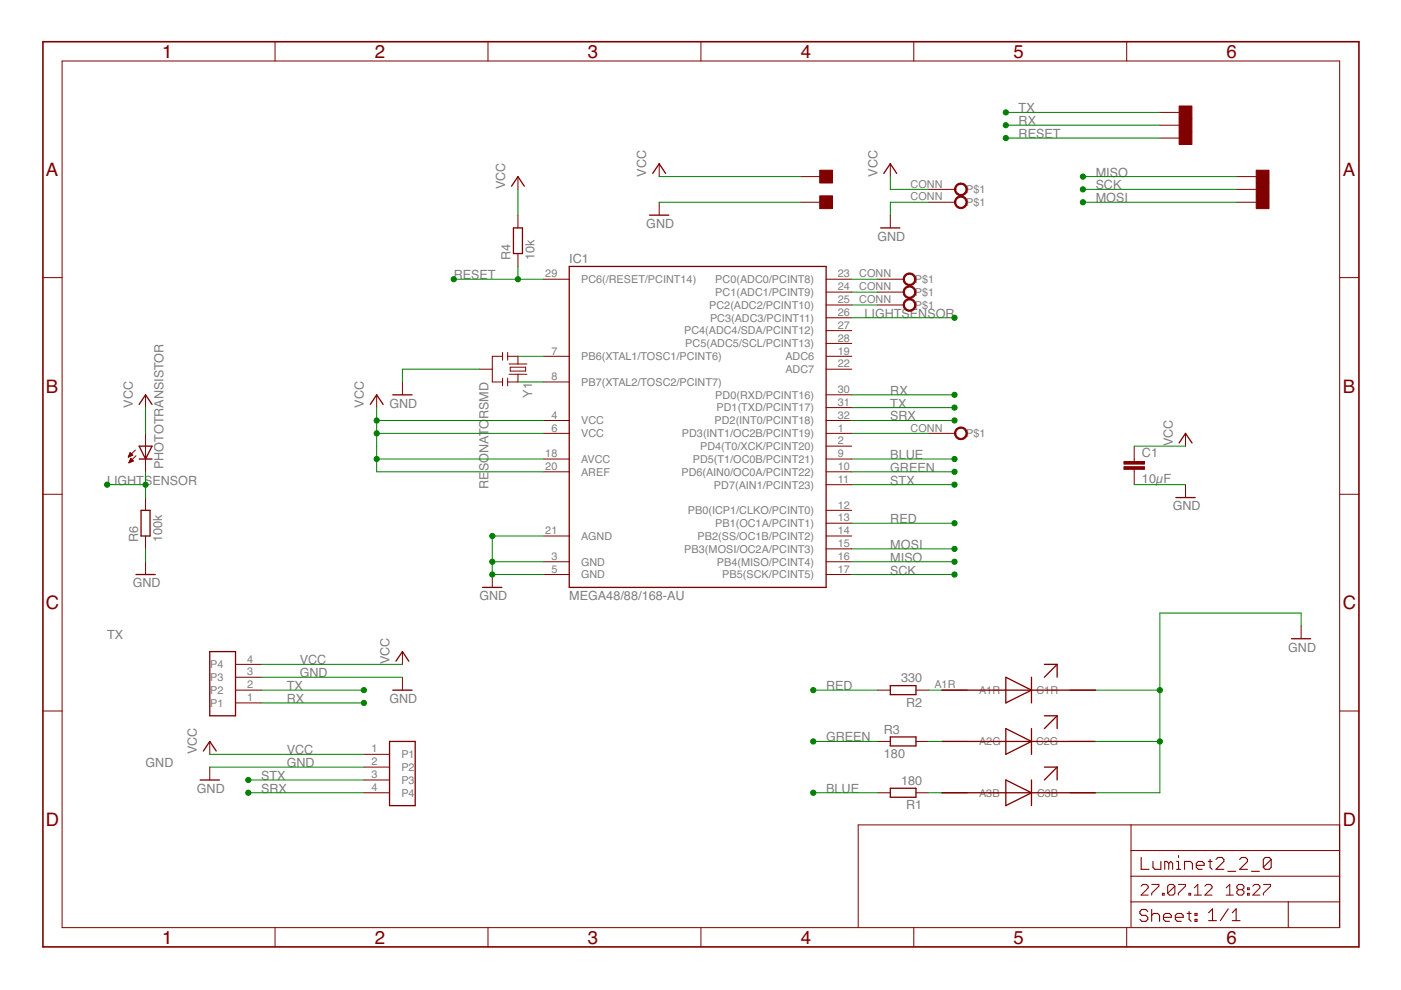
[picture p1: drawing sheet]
<svg xmlns="http://www.w3.org/2000/svg" width="297mm" height="210mm" viewBox="0 0 297 210" stroke-linecap="round" stroke-linejoin="round" font-family="sans-serif">
<g fill="#800000" stroke="#800000" stroke-width=".28">
<path d="M120.7 56.5h54.5z"/>
<path d="M175.2 56.5v68z"/>
<path d="M120.7 124.5h54.5z"/>
<path d="M120.7 56.5v68z"/>
<path d="M188.8 167.1h5.4z"/>
<path d="M188.8 169h5.4z"/>
<path d="M188.8 167.1v1.9z"/>
<path d="M194.2 167.1v1.9z"/>
<path d="M188.8 145.4h5.4z"/>
<path d="M188.8 147.3h5.4z"/>
<path d="M188.8 145.4v1.9z"/>
<path d="M194.2 145.4v1.9z"/>
<path d="M188.8 158.2h5.4z"/>
<path d="M188.8 156.3h5.4z"/>
<path d="M194.2 156.3v1.9z"/>
<path d="M188.8 156.3v1.9z"/>
<path d="M110.8 48.3v5.5z"/>
<path d="M108.9 48.3v5.5z"/>
<path d="M108.9 48.3h1.9z"/>
<path d="M108.9 53.8h1.9z"/>
<path d="M199.6 146.3h19.1z"/>
<path d="M213.3 143.6v5.4z"/>
<path d="M213.3 149l5.4-2.7z"/>
<path d="M213.3 143.6l5.4 2.7z"/>
<path d="M218.7 143.6v2.7z"/>
<path d="M218.7 146.3v2.7z"/>
<path d="M224.1 140.9l-2.7 2.7z"/>
<path d="M221.4 140.9h2.7z"/>
<path d="M224.1 140.9v2.7z"/>
<path d="M218.7 146.3h13.6z"/>
<path d="M199.6 157.2h19.1z"/>
<path d="M213.3 154.5v5.4z"/>
<path d="M213.3 159.9l5.4-2.7z"/>
<path d="M213.3 154.5l5.4 2.7z"/>
<path d="M218.7 154.5v2.7z"/>
<path d="M218.7 157.2v2.7z"/>
<path d="M221.4 154.5l2.7-2.7z"/>
<path d="M221.4 151.8h2.7z"/>
<path d="M224.1 151.8v2.7z"/>
<path d="M218.7 157.2h13.6z"/>
<path d="M199.6 168.1h19.1z"/>
<path d="M213.3 165.4v5.4z"/>
<path d="M213.3 170.8l5.4-2.7z"/>
<path d="M213.3 165.4l5.4 2.7z"/>
<path d="M218.7 165.4v2.7z"/>
<path d="M218.7 168.1v2.7z"/>
<path d="M224.1 162.6l-2.7 2.8z"/>
<path d="M221.4 162.6h2.7z"/>
<path d="M224.1 162.6v2.8z"/>
<path d="M218.7 168.1h13.6z"/>
<path d="M102.3 124.5h4.1z"/>
<path d="M79.9 83.7l1.3 2z"/>
<path d="M79.9 83.7l-1.4 2z"/>
<path d="M83.3 83.7h4.1z"/>
<path d="M109.8 37.4l1.4 2.1z"/>
<path d="M109.8 37.4l-1.3 2.1z"/>
<path d="M273.8 135.4h4.1z"/>
<path d="M186.7 48.3h4.1z"/>
<path d="M42.4 165.4h4.1z"/>
<path d="M188.8 34.7l1.3 2.1z"/>
<path d="M188.8 34.7l-1.4 2.1z"/>
<path d="M44.5 157.2l1.3 2z"/>
<path d="M44.5 157.2l-1.4 2z"/>
<path d="M31.8 108.2v5.4z"/>
<path d="M29.9 108.2v5.4z"/>
<path d="M29.9 108.2h1.9z"/>
<path d="M29.9 113.6h1.9z"/>
<path d="M30.9 83.7l1.3 2z"/>
<path d="M30.9 83.7l-1.4 2z"/>
<path d="M28.8 121.8h4.1z"/>
<path d="M49.9 138.2v13.6z"/>
<path d="M44.5 138.2h5.4z"/>
<path d="M44.5 138.2v13.6z"/>
<path d="M44.5 151.8h5.4z"/>
<path d="M82.6 157.2v13.6z"/>
<path d="M82.6 170.8h5.4z"/>
<path d="M88 157.2v13.6z"/>
<path d="M82.6 157.2h5.4z"/>
<path d="M139.8 34.7l1.3 2.1z"/>
<path d="M139.8 34.7l-1.4 2.1z"/>
<path d="M137.7 45.6h4.1z"/>
<path d="M251.4 91.9l1.3 2z"/>
<path d="M251.4 91.9l-1.4 2z"/>
<path d="M249.3 105.5h4.1z"/>
<path d="M85.3 138.2l1.4 2z"/>
<path d="M85.3 138.2l-1.4 2z"/>
<path d="M83.3 146.3h4.1z"/>
<path d="M32.2 94.6l-1.3 2.7z"/>
<path d="M29.5 94.6l1.4 2.7z"/>
<path d="M30.9 97.3h1.3z"/>
<path d="M29.5 97.3h1.4z"/>
<path d="M30.9 94.6h1.3z"/>
<path d="M29.5 94.6h1.4z"/>
</g>
<g fill="#800000" stroke="#800000" stroke-width=".21">
<path d="M175.2 121.8h5.4z"/>
<path d="M115.3 81h5.4z"/>
<path d="M115.3 75.5h5.4z"/>
<path d="M115.3 119.1h5.4z"/>
<path d="M115.3 89.2h5.4z"/>
<path d="M115.3 113.6h5.4z"/>
<path d="M115.3 100h5.4z"/>
<path d="M115.3 97.3h5.4z"/>
<path d="M175.2 119.1h5.4z"/>
<path d="M175.2 116.4h5.4z"/>
<path d="M175.2 113.6h5.4z"/>
<path d="M175.2 110.9h5.4z"/>
<path d="M175.2 108.2h5.4z"/>
<path d="M175.2 102.8h5.4z"/>
<path d="M175.2 100h5.4z"/>
<path d="M175.2 97.3h5.4z"/>
<path d="M175.2 94.6h5.4z"/>
<path d="M175.2 91.9h5.4z"/>
<path d="M175.2 89.2h5.4z"/>
<path d="M175.2 86.4h5.4z"/>
<path d="M175.2 83.7h5.4z"/>
<path d="M175.2 72.8h5.4z"/>
<path d="M175.2 70.1h5.4z"/>
<path d="M175.2 67.4h5.4z"/>
<path d="M175.2 64.7h5.4z"/>
<path d="M175.2 61.9h5.4z"/>
<path d="M175.2 59.2h5.4z"/>
<path d="M115.3 59.2h5.4z"/>
<path d="M115.3 121.8h5.4z"/>
<path d="M115.3 91.9h5.4z"/>
<path d="M175.2 78.3h5.4z"/>
<path d="M175.2 75.5h5.4z"/>
<path d="M186 168.1h2.8z"/>
<path d="M194.2 168.1h2.7z"/>
<path d="M186 146.3h2.8z"/>
<path d="M194.2 146.3h2.7z"/>
<path d="M194.2 157.2h2.7z"/>
<path d="M186 157.2h2.8z"/>
<path d="M109.8 45.6v2.7z"/>
<path d="M109.8 53.8v2.7z"/>
<path d="M199.6 146.3h5.5z"/>
<path d="M199.6 157.2h5.5z"/>
<path d="M199.6 168.1h5.5z"/>
<path d="M226.9 146.3h5.4z"/>
<path d="M226.9 157.2h5.4z"/>
<path d="M226.9 168.1h5.4z"/>
<path d="M104.4 121.8v2.7z"/>
<path d="M79.9 83.7v2.7z"/>
<path d="M85.3 81v2.7z"/>
<path d="M109.8 37.4v2.8z"/>
<path d="M275.9 132.7v2.7z"/>
<path d="M188.8 45.6v2.7z"/>
<path d="M44.5 162.6v2.8z"/>
<path d="M188.8 34.7v2.7z"/>
<path d="M44.5 157.2v2.7z"/>
<path d="M30.9 105.5v2.7z"/>
<path d="M30.9 113.6v2.8z"/>
<path d="M30.9 83.7v2.7z"/>
<path d="M30.9 119.1v2.7z"/>
<path d="M196.9 40.2h5.5z"/>
<path d="M196.9 42.9h5.5z"/>
<path d="M186 59.2h5.5z"/>
<path d="M186 61.9h5.5z"/>
<path d="M49.9 149h5.5z"/>
<path d="M49.9 146.3h5.5z"/>
<path d="M49.9 143.6h5.5z"/>
<path d="M49.9 140.9h5.5z"/>
<path d="M77.2 159.9h5.4z"/>
<path d="M77.2 162.6h5.4z"/>
<path d="M77.2 165.4h5.4z"/>
<path d="M77.2 168.1h5.4z"/>
<path d="M109.8 79.4v1.6z"/>
<path d="M109.8 75.5v1.7z"/>
<path d="M108.2 77.9h3.2z"/>
<path d="M108.2 77.9v.8z"/>
<path d="M108.2 78.7h3.2z"/>
<path d="M111.4 77.9v.8z"/>
<path d="M109.8 79.4h1.9z"/>
<path d="M107.9 79.4h1.9z"/>
<path d="M109.8 77.2h1.9z"/>
<path d="M107.9 77.2h1.9z"/>
<path d="M107.6 81h2.2z"/>
<path d="M107.6 81v.8z"/>
<path d="M107.6 80.2v.8z"/>
<path d="M106.6 81v.8z"/>
<path d="M106.6 80.2v.8z"/>
<path d="M104.4 81h2.2z"/>
<path d="M106.6 75.5v.9z"/>
<path d="M106.6 74.7v.8z"/>
<path d="M104.4 75.5h2.2z"/>
<path d="M107.6 75.5v.9z"/>
<path d="M107.6 74.7v.8z"/>
<path d="M107.6 75.5h2.2z"/>
<path d="M104.4 78.3v2.7z"/>
<path d="M104.4 75.5v2.8z"/>
<path d="M101.6 78.3h2.8z"/>
<path d="M196.9 91.9h5.5z"/>
<path d="M186 64.7h5.5z"/>
<path d="M139.8 34.7v2.7z"/>
<path d="M139.8 42.9v2.7z"/>
<path d="M240.5 94.6v2.7z"/>
<path d="M240.5 100v2.8z"/>
<path d="M240.5 97.3v.6z"/>
<path d="M240.5 99.5v.5z"/>
<path d="M251.4 91.9v2.7z"/>
<path d="M251.4 102.8v2.7z"/>
<path d="M85.3 138.2v2.7z"/>
<path d="M85.3 143.6v2.7z"/>
<path d="M30.9 97.3v2.7z"/>
<path d="M30.9 91.9v2.7z"/>
<path d="M30.9 94.6v2.7z"/>
<path d="M28.7 95.4l-1.5 1.5z"/>
<path d="M27.3 98.1l1.5-1.5z"/>
<path d="M27.6 96l-.4 .9z"/>
<path d="M27.6 96l.6 .5z"/>
<path d="M27.2 96.9l1-.4z"/>
<path d="M27.2 96.9h.1z"/>
<path d="M27.3 96.7h.3z"/>
<path d="M27.3 96.6h.7z"/>
<path d="M27.4 96.5h.7z"/>
<path d="M27.5 96.3h.5z"/>
<path d="M27.5 96.2h.3z"/>
<path d="M27.6 96.1h.1z"/>
<path d="M27.7 97.2l-.4 .9z"/>
<path d="M27.7 97.2l.6 .5z"/>
<path d="M27.3 98.1l1-.4z"/>
<path d="M27.4 98h.2z"/>
<path d="M27.4 97.9h.5z"/>
<path d="M27.5 97.8h.7z"/>
<path d="M27.5 97.6h.7z"/>
<path d="M27.6 97.5h.5z"/>
<path d="M27.7 97.4h.2z"/>
<path d="M169.7 37.4h5.5z"/>
<path d="M169.7 42.9h5.5z"/>
<path d="M245.9 23.8h5.5z"/>
<path d="M245.9 26.5h5.5z"/>
<path d="M245.9 29.3h5.5z"/>
<path d="M262.3 37.4h5.4z"/>
<path d="M262.3 40.2h5.4z"/>
<path d="M262.3 42.9h5.4z"/>
<path d="M284 191.2v5.5z"/>
<path d="M284 185.8v5.4z"/>
<path d="M284 180.3v5.5z"/>
<path d="M284 174.9v5.4z"/>
<path d="M181.9 174.9v21.8z"/>
<path d="M181.9 174.9h57.9z"/>
<path d="M239.8 174.9h44.2z"/>
<path d="M273.1 191.2v5.5z"/>
<path d="M273.1 191.2h10.9z"/>
<path d="M239.8 191.2h33.3z"/>
<path d="M239.8 191.2v5.5z"/>
<path d="M239.8 185.8v5.4z"/>
<path d="M239.8 185.8h44.2z"/>
<path d="M239.8 180.3v5.5z"/>
<path d="M239.8 180.3h44.2z"/>
<path d="M239.8 174.9v5.4z"/>
<path d="M241.9 189.8h1.5z"/>
<path d="M243.4 188.3l-1.5 1.5z"/>
<path d="M243.4 187.9v.4z"/>
<path d="M243.1 187.5l.3 .4z"/>
<path d="M242.3 187.5h.8z"/>
<path d="M242.3 187.5l-.4 .4z"/>
<path d="M244.2 187.5h1.5z"/>
<path d="M245.7 187.5v.4z"/>
<path d="M244.2 189.4l1.5-1.5z"/>
<path d="M244.2 189.4v.4z"/>
<path d="M246.4 189.4v.4z"/>
<path d="M246.4 189.4h.4z"/>
<path d="M246.8 189.4v.4z"/>
<path d="M246.4 189.8h.4z"/>
<path d="M247.6 187.9v1.5z"/>
<path d="M247.6 187.9l.3-.4z"/>
<path d="M247.9 187.5h.8z"/>
<path d="M248.7 187.5l.4 .4z"/>
<path d="M249.1 187.9v1.5z"/>
<path d="M248.7 189.8l.4-.4z"/>
<path d="M247.9 189.8h.8z"/>
<path d="M247.6 189.4l.3 .4z"/>
<path d="M247.6 189.4l1.5-1.5z"/>
<path d="M249.8 187.5h1.5z"/>
<path d="M251.3 187.5v.4z"/>
<path d="M251.3 187.9l-1.5 1.5z"/>
<path d="M249.8 189.4v.4z"/>
<path d="M252.1 189.4v.4z"/>
<path d="M252.1 189.4h.4z"/>
<path d="M252.5 189.4v.4z"/>
<path d="M252.1 189.8h.4z"/>
<path d="M254 187.5l-.8 .8z"/>
<path d="M254 187.5v2.3z"/>
<path d="M253.2 189.8h1.5z"/>
<path d="M255.5 189.8h1.5z"/>
<path d="M255.5 189.8l1.5-1.5z"/>
<path d="M257 187.9v.4z"/>
<path d="M256.6 187.5l.4 .4z"/>
<path d="M255.8 187.5h.8z"/>
<path d="M255.8 187.5l-.3 .4z"/>
<path d="M260 188.3l.7-.8z"/>
<path d="M260.7 187.5v2.3z"/>
<path d="M260 189.8h1.5z"/>
<path d="M262.2 187.9l.4-.4z"/>
<path d="M262.6 187.5h.8z"/>
<path d="M263.4 187.5l.3 .4z"/>
<path d="M263.7 187.9v.4z"/>
<path d="M263.7 188.3l-.3 .3z"/>
<path d="M263.4 188.6l.3 .4z"/>
<path d="M263.7 189v.4z"/>
<path d="M263.7 189.4l-.3 .4z"/>
<path d="M262.6 189.8h.8z"/>
<path d="M262.2 189.4l.4 .4z"/>
<path d="M262.2 189v.4z"/>
<path d="M262.2 189l.4-.4z"/>
<path d="M262.2 188.3l.4 .3z"/>
<path d="M262.2 187.9v.4z"/>
<path d="M262.6 188.6h.8z"/>
<path d="M264.5 188.3h.4z"/>
<path d="M264.9 188.3v.3z"/>
<path d="M264.5 188.6h.4z"/>
<path d="M264.5 188.3v.3z"/>
<path d="M264.5 189.4h.4z"/>
<path d="M264.9 189.4v.4z"/>
<path d="M264.5 189.8h.4z"/>
<path d="M264.5 189.4v.4z"/>
<path d="M265.6 189.8h1.5z"/>
<path d="M267.1 188.3l-1.5 1.5z"/>
<path d="M267.1 187.9v.4z"/>
<path d="M266.7 187.5l.4 .4z"/>
<path d="M266 187.5h.7z"/>
<path d="M266 187.5l-.4 .4z"/>
<path d="M267.9 187.5h1.5z"/>
<path d="M269.4 187.5v.4z"/>
<path d="M267.9 189.4l1.5-1.5z"/>
<path d="M267.9 189.4v.4z"/>
<path d="M13.2 12.9v183.8z"/>
<path d="M9.1 58.9h4.1z"/>
<path d="M9.1 104.8h4.1z"/>
<path d="M9.1 150.7h4.1z"/>
<path d="M13.2 196.7h270.8z"/>
<path d="M58.3 196.7v4.1z"/>
<path d="M103.5 196.7v4.1z"/>
<path d="M148.6 196.7v4.1z"/>
<path d="M193.7 196.7v4.1z"/>
<path d="M238.9 196.7v4.1z"/>
<path d="M284 12.9v183.8z"/>
<path d="M284 58.9h4.1z"/>
<path d="M284 104.8h4.1z"/>
<path d="M284 150.7h4.1z"/>
<path d="M13.2 12.9h270.8z"/>
<path d="M58.3 8.8v4.1z"/>
<path d="M103.5 8.8v4.1z"/>
<path d="M148.6 8.8v4.1z"/>
<path d="M193.7 8.8v4.1z"/>
<path d="M238.9 8.8v4.1z"/>
<path d="M202.7 39.2a1.35 1.35 0 0 1 2.2 .3 1.35 1.35 0 0 1-.8 2 1.35 1.35 0 0 1-1.7-1.3h.2a1.09 1.09 0 0 1 1.6-1 1.09 1.09 0 0 1 .2 1.9 1.09 1.09 0 0 1-1.7-.7l-.1-.2h-.2z" fill-rule="evenodd"/>
<path d="M202.7 42a1.35 1.35 0 0 1 2.2 .2 1.35 1.35 0 0 1-.8 2 1.35 1.35 0 0 1-1.7-1.3h.2a1.09 1.09 0 0 1 1.6-.9 1.09 1.09 0 0 1 .2 1.8 1.09 1.09 0 0 1-1.7-.6l-.1-.3h-.2z" fill-rule="evenodd"/>
<path d="M191.9 58.3a1.35 1.35 0 0 1 2.1 .2 1.35 1.35 0 0 1-.8 2 1.35 1.35 0 0 1-1.7-1.3h.2a1.08 1.08 0 0 1 1.6-1 1.08 1.08 0 0 1 .2 1.8 1.08 1.08 0 0 1-1.7-.5l-.1-.3h-.2z" fill-rule="evenodd"/>
<path d="M191.9 61a1.35 1.35 0 0 1 2.1 .2 1.35 1.35 0 0 1-.8 2 1.35 1.35 0 0 1-1.7-1.3h.2a1.08 1.08 0 0 1 1.6-1 1.08 1.08 0 0 1 .2 1.8 1.08 1.08 0 0 1-1.7-.5l-.1-.3h-.2z" fill-rule="evenodd"/>
<path d="M202.7 91a1.35 1.35 0 0 1 2.2 .2 1.35 1.35 0 0 1-.8 2 1.35 1.35 0 0 1-1.7-1.3h.2a1.09 1.09 0 0 1 1.6-.9 1.09 1.09 0 0 1 .2 1.8 1.09 1.09 0 0 1-1.7-.7l-.1-.2h-.2z" fill-rule="evenodd"/>
<path d="M191.9 63.7a1.35 1.35 0 0 1 2.1 .2 1.35 1.35 0 0 1-.8 2 1.35 1.35 0 0 1-1.7-1.2h.2a1.08 1.08 0 0 1 1.5-1.1 1.08 1.08 0 0 1 .4 1.8 1.08 1.08 0 0 1-1.8-.5l-.1-.2h-.2z" fill-rule="evenodd"/>
</g>
<g fill="#800000" stroke="#800000" stroke-width=".21">
<path d="M238.3 99h4.4v.5h-4.4z"/>
<path d="M238.3 97.9h4.4v.5h-4.4z"/>
<path d="M173.8 36.1h2.7v2.7h-2.7z"/>
<path d="M173.8 41.5h2.7v2.7h-2.7z"/>
<path d="M250 22.5h2.7v2.7h-2.7z"/>
<path d="M250 25.2h2.7v2.7h-2.7z"/>
<path d="M250 27.9h2.7v2.7h-2.7z"/>
<path d="M266.3 36.1h2.7v2.7h-2.7z"/>
<path d="M266.3 38.8h2.7v2.7h-2.7z"/>
<path d="M266.3 41.5h2.7v2.7h-2.7z"/>
</g>
<g fill="#800000" stroke="#800000" stroke-width=".23">
<path d="M242 181.8v2.5z"/>
<path d="M242 184.3h1.6z"/>
<path d="M244.5 182.6v1.3z"/>
<path d="M244.5 183.9l.4 .4z"/>
<path d="M244.9 184.3h1.2z"/>
<path d="M246.1 182.6v1.7z"/>
<path d="M247 182.6v1.7z"/>
<path d="M247 182.6h.4z"/>
<path d="M247.4 182.6l.4 .5z"/>
<path d="M247.8 183.1v1.2z"/>
<path d="M248.2 182.6l-.4 .5z"/>
<path d="M248.2 182.6l.4 .5z"/>
<path d="M248.6 183.1v1.2z"/>
<path d="M249.5 182.6h.4z"/>
<path d="M249.9 182.6v1.7z"/>
<path d="M249.5 184.3h.8z"/>
<path d="M249.9 181.4v.4z"/>
<path d="M251.1 182.6v1.7z"/>
<path d="M251.1 182.6h1.3z"/>
<path d="M252.4 182.6l.4 .5z"/>
<path d="M252.8 183.1v1.2z"/>
<path d="M254.1 184.3h.8z"/>
<path d="M253.6 183.9l.5 .4z"/>
<path d="M253.6 183.1v.8z"/>
<path d="M253.6 183.1l.5-.5z"/>
<path d="M254.1 182.6h.8z"/>
<path d="M254.9 182.6l.4 .5z"/>
<path d="M255.3 183.1v.4z"/>
<path d="M253.6 183.5h1.7z"/>
<path d="M256.6 182.2v1.7z"/>
<path d="M256.6 183.9l.4 .4z"/>
<path d="M256.2 182.6h.8z"/>
<path d="M257.8 184.3h1.7z"/>
<path d="M257.8 184.3l1.7-1.7z"/>
<path d="M259.5 182.2v.4z"/>
<path d="M259.1 181.8l.4 .4z"/>
<path d="M258.2 181.8h.9z"/>
<path d="M258.2 181.8l-.4 .4z"/>
<path d="M260.3 184.7h1.7z"/>
<path d="M262.8 184.3h1.7z"/>
<path d="M264.5 182.6l-1.7 1.7z"/>
<path d="M264.5 182.2v.4z"/>
<path d="M264.1 181.8l.4 .4z"/>
<path d="M263.2 181.8h.9z"/>
<path d="M263.2 181.8l-.4 .4z"/>
<path d="M265.3 184.7h1.7z"/>
<path d="M267.8 182.2v1.7z"/>
<path d="M267.8 182.2l.5-.4z"/>
<path d="M268.3 181.8h.8z"/>
<path d="M269.1 181.8l.4 .4z"/>
<path d="M269.5 182.2v1.7z"/>
<path d="M269.1 184.3l.4-.4z"/>
<path d="M268.3 184.3h.8z"/>
<path d="M267.8 183.9l.5 .4z"/>
<path d="M267.8 183.9l1.7-1.7z"/>
<path d="M257.1 192.7l-.9 .8z"/>
<path d="M257.1 192.7v2.5z"/>
<path d="M256.2 195.2h1.7z"/>
<path d="M260.4 192.7l-1.7 2.5z"/>
<path d="M261.3 193.5l.8-.8z"/>
<path d="M262.1 192.7v2.5z"/>
<path d="M261.3 195.2h1.6z"/>
<path d="M242.9 192.8l.5 .5z"/>
<path d="M242.1 192.8h.8z"/>
<path d="M242.1 192.8l-.4 .5z"/>
<path d="M241.7 193.3v.4z"/>
<path d="M241.7 193.7l.4 .4z"/>
<path d="M242.1 194.1h.8z"/>
<path d="M242.9 194.1l.5 .4z"/>
<path d="M243.4 194.5v.4z"/>
<path d="M243.4 194.9l-.5 .4z"/>
<path d="M242.1 195.3h.8z"/>
<path d="M241.7 194.9l.4 .4z"/>
<path d="M244.2 192.8v2.5z"/>
<path d="M244.2 194.1l.4-.4z"/>
<path d="M244.6 193.7h.8z"/>
<path d="M245.4 193.7l.5 .4z"/>
<path d="M245.9 194.1v1.2z"/>
<path d="M247.1 195.3h.8z"/>
<path d="M246.7 194.9l.4 .4z"/>
<path d="M246.7 194.1v.8z"/>
<path d="M246.7 194.1l.4-.4z"/>
<path d="M247.1 193.7h.8z"/>
<path d="M247.9 193.7l.4 .4z"/>
<path d="M248.3 194.1v.4z"/>
<path d="M246.7 194.5h1.6z"/>
<path d="M249.6 195.3h.8z"/>
<path d="M249.2 194.9l.4 .4z"/>
<path d="M249.2 194.1v.8z"/>
<path d="M249.2 194.1l.4-.4z"/>
<path d="M249.6 193.7h.8z"/>
<path d="M250.4 193.7l.5 .4z"/>
<path d="M250.9 194.1v.4z"/>
<path d="M249.2 194.5h1.7z"/>
<path d="M252.1 193.3v1.6z"/>
<path d="M252.1 194.9l.4 .4z"/>
<path d="M251.7 193.7h.8z"/>
<path d="M253.4 193.7h.4z"/>
<path d="M253.8 193.7v.4z"/>
<path d="M253.4 194.1h.4z"/>
<path d="M253.4 193.7v.4z"/>
<path d="M253.4 194.9h.4z"/>
<path d="M253.8 194.9v.4z"/>
<path d="M253.4 195.3h.4z"/>
<path d="M253.4 194.9v.4z"/>
</g>
<g fill="#800000" stroke="#800000" stroke-width=".34">
<path d="M9.1 8.8v192z"/>
<path d="M9.1 200.8h279z"/>
<path d="M288.1 8.8v192z"/>
<path d="M9.1 8.8h279z"/>
</g>
<g fill="#008000" stroke="#008000" stroke-width=".21">
<path d="M104.4 121.8h10.9z"/>
<path d="M104.4 119.1h10.9z"/>
<path d="M104.4 119.1v2.7z"/>
<path d="M104.4 113.6h10.9z"/>
<path d="M104.4 113.6v5.5z"/>
<path d="M275.9 130v2.7z"/>
<path d="M232.3 168.1h13.6z"/>
<path d="M245.9 157.2v10.9z"/>
<path d="M245.9 146.3v10.9z"/>
<path d="M245.9 130v16.3z"/>
<path d="M245.9 130h30z"/>
<path d="M232.3 157.2h13.6z"/>
<path d="M232.3 146.3h13.6z"/>
<path d="M44.5 162.6h32.7z"/>
<path d="M188.8 42.9h8.1z"/>
<path d="M188.8 42.9v2.7z"/>
<path d="M30.9 116.4v2.7z"/>
<path d="M85.3 78.3h16.3z"/>
<path d="M85.3 78.3v2.7z"/>
<path d="M139.8 42.9h29.9z"/>
<path d="M240.5 102.8h10.9z"/>
<path d="M55.4 143.6h29.9z"/>
<path d="M109.8 59.2h5.5z"/>
<path d="M96.2 59.2h13.6z"/>
<path d="M109.8 56.5v2.7z"/>
<path d="M213.3 29.3h32.6z"/>
<path d="M109.8 40.2v5.4z"/>
<path d="M79.9 89.2h35.4z"/>
<path d="M79.9 86.4v2.8z"/>
<path d="M79.9 91.9h35.4z"/>
<path d="M79.9 89.2v2.7z"/>
<path d="M79.9 97.3h35.4z"/>
<path d="M79.9 94.6v2.7z"/>
<path d="M79.9 91.9v2.7z"/>
<path d="M79.9 100h35.4z"/>
<path d="M79.9 97.3v2.7z"/>
<path d="M188.8 40.2h8.1z"/>
<path d="M188.8 37.4v2.8z"/>
<path d="M30.9 86.4v5.5z"/>
<path d="M44.5 159.9h32.7z"/>
<path d="M139.8 37.4h29.9z"/>
<path d="M240.5 94.6h10.9z"/>
<path d="M55.4 140.9h29.9z"/>
<path d="M180.6 116.4h21.8z"/>
<path d="M229.6 42.9h32.7z"/>
<path d="M180.6 121.8h21.8z"/>
<path d="M229.6 40.2h32.7z"/>
<path d="M180.6 119.1h21.8z"/>
<path d="M229.6 37.4h32.7z"/>
<path d="M180.6 86.4h21.8z"/>
<path d="M213.3 23.8h32.6z"/>
<path d="M55.4 146.3h21.8z"/>
<path d="M180.6 83.7h21.8z"/>
<path d="M213.3 26.5h32.6z"/>
<path d="M55.4 149h21.8z"/>
<path d="M196.9 168.1h2.7z"/>
<path d="M196.9 157.2h2.7z"/>
<path d="M196.9 146.3h2.7z"/>
<path d="M172.4 146.3h13.6z"/>
<path d="M180.6 110.9h21.8z"/>
<path d="M172.4 157.2h13.6z"/>
<path d="M180.6 100h21.8z"/>
<path d="M172.4 168.1h13.6z"/>
<path d="M180.6 97.3h21.8z"/>
<path d="M52.6 165.4h24.6z"/>
<path d="M180.6 102.8h21.8z"/>
<path d="M30.9 102.8v2.7z"/>
<path d="M30.9 100v2.8z"/>
<path d="M22.7 102.8h8.2z"/>
<path d="M180.6 67.4h21.8z"/>
<path d="M109.8 75.5h5.5z"/>
<path d="M109.8 81h5.5z"/>
<path d="M180.6 91.9h16.3z"/>
<path d="M180.6 59.2h5.4z"/>
<path d="M180.6 61.9h5.4z"/>
<path d="M180.6 64.7h5.4z"/>
<path d="M52.6 168.1h24.6z"/>
<path d="M180.6 89.2h21.8z"/>
<circle cx="104.4" cy="121.8" r=".55"/>
<circle cx="104.4" cy="119.1" r=".55"/>
<circle cx="104.4" cy="113.6" r=".55"/>
<circle cx="245.9" cy="157.2" r=".55"/>
<circle cx="245.9" cy="146.3" r=".55"/>
<circle cx="109.8" cy="59.2" r=".55"/>
<circle cx="96.2" cy="59.2" r=".55"/>
<circle cx="213.3" cy="29.3" r=".55"/>
<circle cx="79.9" cy="97.3" r=".55"/>
<circle cx="79.9" cy="91.9" r=".55"/>
<circle cx="79.9" cy="89.2" r=".55"/>
<circle cx="202.4" cy="116.4" r=".55"/>
<circle cx="229.6" cy="42.9" r=".55"/>
<circle cx="202.4" cy="121.8" r=".55"/>
<circle cx="229.6" cy="40.2" r=".55"/>
<circle cx="202.4" cy="119.1" r=".55"/>
<circle cx="229.6" cy="37.4" r=".55"/>
<circle cx="202.4" cy="86.4" r=".55"/>
<circle cx="213.3" cy="23.8" r=".55"/>
<circle cx="77.2" cy="146.3" r=".55"/>
<circle cx="202.4" cy="83.7" r=".55"/>
<circle cx="213.3" cy="26.5" r=".55"/>
<circle cx="77.2" cy="149" r=".55"/>
<circle cx="172.4" cy="146.3" r=".55"/>
<circle cx="202.4" cy="110.9" r=".55"/>
<circle cx="172.4" cy="157.2" r=".55"/>
<circle cx="202.4" cy="100" r=".55"/>
<circle cx="172.4" cy="168.1" r=".55"/>
<circle cx="202.4" cy="97.3" r=".55"/>
<circle cx="52.6" cy="165.4" r=".55"/>
<circle cx="202.4" cy="102.8" r=".55"/>
<circle cx="30.9" cy="102.8" r=".55"/>
<circle cx="22.7" cy="102.8" r=".55"/>
<circle cx="202.4" cy="67.4" r=".55"/>
<circle cx="52.6" cy="168.1" r=".55"/>
<circle cx="202.4" cy="89.2" r=".55"/>
</g>
<g font-size="3.9" fill="#800000">
<text x="34.3" y="12.3">1</text>
<text x="79.5" y="12.3">2</text>
<text x="124.6" y="12.3">3</text>
<text x="169.8" y="12.3">4</text>
<text x="214.9" y="12.3">5</text>
<text x="260.1" y="12.3">6</text>
<text x="9.7" y="37.3">A</text>
<text x="284.7" y="37.3">A</text>
<text x="9.7" y="83.2">B</text>
<text x="284.7" y="83.2">B</text>
<text x="9.7" y="129.2">C</text>
<text x="284.7" y="129.2">C</text>
<text x="9.7" y="175.1">D</text>
<text x="284.7" y="175.1">D</text>
<text x="34.3" y="200.1">1</text>
<text x="79.5" y="200.1">2</text>
<text x="124.6" y="200.1">3</text>
<text x="169.8" y="200.1">4</text>
<text x="214.9" y="200.1">5</text>
<text x="260.1" y="200.1">6</text>
</g>
<g font-size="2.7" fill="#808080">
<text x="216" y="23.8">TX</text>
<text x="216" y="29.3">RESET</text>
<text x="216" y="26.5">RX</text>
<text x="107.1" y="40.2" transform="rotate(-90 107.1 40.2)">VCC</text>
<text x="137" y="37.4" transform="rotate(-90 137 37.4)">VCC</text>
<text x="186" y="37.4" transform="rotate(-90 186 37.4)">VCC</text>
<text x="232.3" y="40.2">SCK</text>
<text x="232.3" y="37.4">MISO</text>
<text x="232.3" y="42.9">MOSI</text>
<text x="137" y="48.3">GND</text>
<text x="186" y="51">GND</text>
<text x="96.2" y="59.2">RESET</text>
<text x="108.2" y="55.1" transform="rotate(-90 108.2 55.1)">R4</text>
<text x="113.4" y="55.1" transform="rotate(-90 113.4 55.1)">10k</text>
<text x="120.7" y="55.7">IC1</text>
<text x="183.3" y="67.4">LIGHTSENSOR</text>
<text x="188.8" y="83.7">RX</text>
<text x="28.1" y="86.4" transform="rotate(-90 28.1 86.4)">VCC</text>
<text x="77.1" y="86.4" transform="rotate(-90 77.1 86.4)">VCC</text>
<text x="82.6" y="86.4">GND</text>
<text x="103.6" y="88.8" transform="rotate(-90 103.6 88.8)">RSMD</text>
<text x="112.8" y="84.3" transform="rotate(-90 112.8 84.3)">Y1</text>
<text x="188.8" y="86.4">TX</text>
<text x="188.8" y="89.2">SRX</text>
<text x="248.6" y="94.6" transform="rotate(-90 248.6 94.6)">VCC</text>
<text x="34.7" y="99.5" transform="rotate(-90 34.7 99.5)">PHOTOTRANSISTOR</text>
<text x="103.6" y="99.9" transform="rotate(-90 103.6 99.9)">SONATO</text>
<text x="188.8" y="100">GREEN</text>
<text x="188.8" y="97.3">BLUE</text>
<text x="242.1" y="96.9">C1</text>
<text x="22.7" y="102.8">LIGHTSENSOR</text>
<text x="103.6" y="103.6" transform="rotate(-90 103.6 103.6)">RE</text>
<text x="188.8" y="102.8">STX</text>
<text x="242.1" y="102.4">10µF</text>
<text x="188.8" y="110.9">RED</text>
<text x="248.6" y="108.2">GND</text>
<text x="29.3" y="115" transform="rotate(-90 29.3 115)">R6</text>
<text x="34.4" y="115" transform="rotate(-90 34.4 115)">100k</text>
<text x="188.8" y="116.4">MOSI</text>
<text x="188.8" y="119.1">MISO</text>
<text x="28.1" y="124.5">GND</text>
<text x="188.8" y="121.8">SCK</text>
<text x="101.6" y="127.3">GND</text>
<text x="120.7" y="127.3">MEGA48/88/168-AU</text>
<text x="22.7" y="135.4">TX</text>
<text x="63.5" y="143.6">GND</text>
<text x="63.5" y="140.9">VCC</text>
<text x="82.6" y="140.9" transform="rotate(-90 82.6 140.9)">VCC</text>
<text x="273.1" y="138.2">GND</text>
<text x="60.8" y="146.3">TX</text>
<text x="60.8" y="149">RX</text>
<text x="82.6" y="149">GND</text>
<text x="175.1" y="146.3">RED</text>
<text x="191.1" y="144.7">330</text>
<text x="192.1" y="149.8">R2</text>
<text x="187.4" y="155.6">R3</text>
<text x="41.8" y="159.9" transform="rotate(-90 41.8 159.9)">VCC</text>
<text x="60.8" y="159.9">VCC</text>
<text x="175.1" y="157.2">GREEN</text>
<text x="187.4" y="160.7">180</text>
<text x="30.9" y="162.6">GND</text>
<text x="55.4" y="165.4">STX</text>
<text x="60.8" y="162.6">GND</text>
<text x="191.1" y="166.5">180</text>
<text x="41.8" y="168.1">GND</text>
<text x="55.4" y="168.1">SRX</text>
<text x="175.1" y="168.1">BLUE</text>
<text x="192.1" y="171.6">R1</text>
</g>
<g font-size="2.3" fill="#808080">
<text x="193.1" y="39.8">CONN</text>
<text x="204.9" y="41">P$1</text>
<text x="193.1" y="42.5">CONN</text>
<text x="204.9" y="43.7">P$1</text>
<text x="115.6" y="58.8">29</text>
<text x="177.6" y="58.8">23</text>
<text x="182.2" y="58.8">CONN</text>
<text x="123.2" y="60">PC6(/RESET/PCINT14)</text>
<text x="150.4" y="65.5">PC2(ADC2/PCINT10)</text>
<text x="151.7" y="62.7">PC1(ADC1/PCINT9)</text>
<text x="151.7" y="60">PC0(ADC0/PCINT8)</text>
<text x="177.6" y="64.3">25</text>
<text x="177.6" y="61.6">24</text>
<text x="182.2" y="61.6">CONN</text>
<text x="182.2" y="64.3">CONN</text>
<text x="194" y="60">P$1</text>
<text x="194" y="62.8">P$1</text>
<text x="194" y="65.5">P$1</text>
<text x="145" y="70.9">PC4(ADC4/SDA/PCINT12)</text>
<text x="150.5" y="68.2">PC3(ADC3/PCINT11)</text>
<text x="177.6" y="69.7">27</text>
<text x="177.6" y="67">26</text>
<text x="116.9" y="75.2">7</text>
<text x="123.2" y="76.4">PB6(XTAL1/TOSC1/PCINT6)</text>
<text x="145.3" y="73.6">PC5(ADC5/SCL/PCINT13)</text>
<text x="166.5" y="76.4">ADC6</text>
<text x="177.6" y="72.4">28</text>
<text x="177.6" y="77.9">22</text>
<text x="177.6" y="75.2">19</text>
<text x="116.9" y="80.6">8</text>
<text x="123.2" y="81.8">PB7(XTAL2/TOSC2/PCINT7)</text>
<text x="166.5" y="79.1">ADC7</text>
<text x="177.6" y="83.3">30</text>
<text x="116.9" y="88.8">4</text>
<text x="123.2" y="90">VCC</text>
<text x="151.5" y="90">PD2(INT0/PCINT18)</text>
<text x="151.7" y="84.5">PD0(RXD/PCINT16)</text>
<text x="151.9" y="87.2">PD1(TXD/PCINT17)</text>
<text x="177.6" y="88.8">32</text>
<text x="177.6" y="86.1">31</text>
<text x="116.9" y="91.5">6</text>
<text x="123.2" y="92.7">VCC</text>
<text x="144.6" y="92.7">PD3(INT1/OC2B/PCINT19)</text>
<text x="148.4" y="95.4">PD4(T0/XCK/PCINT20)</text>
<text x="177.6" y="94.2">2</text>
<text x="177.6" y="91.5">1</text>
<text x="193.1" y="91.5">CONN</text>
<text x="204.9" y="92.7">P$1</text>
<text x="115.6" y="99.7">20</text>
<text x="115.6" y="96.9">18</text>
<text x="123.2" y="100.9">AREF</text>
<text x="123.2" y="98.1">AVCC</text>
<text x="144.5" y="100.9">PD6(AIN0/OC0A/PCINT22)</text>
<text x="146.9" y="98.1">PD5(T1/OC0B/PCINT21)</text>
<text x="177.6" y="99.7">10</text>
<text x="177.6" y="96.9">9</text>
<text x="151.4" y="103.6">PD7(AIN1/PCINT23)</text>
<text x="177.6" y="107.8">12</text>
<text x="177.6" y="102.4">11</text>
<text x="115.6" y="113.3">21</text>
<text x="145.8" y="109">PB0(ICP1/CLKO/PCINT0)</text>
<text x="151.6" y="111.7">PB1(OC1A/PCINT1)</text>
<text x="177.6" y="113.3">14</text>
<text x="177.6" y="110.5">13</text>
<text x="116.9" y="118.7">3</text>
<text x="123.2" y="119.9">GND</text>
<text x="123.2" y="114.5">AGND</text>
<text x="145.1" y="117.2">PB3(MOSI/OC2A/PCINT3)</text>
<text x="147.9" y="114.5">PB2(SS/OC1B/PCINT2)</text>
<text x="152" y="119.9">PB4(MISO/PCINT4)</text>
<text x="177.6" y="118.7">16</text>
<text x="177.6" y="116">15</text>
<text x="116.9" y="121.4">5</text>
<text x="123.2" y="122.6">GND</text>
<text x="153.1" y="122.6">PB5(SCK/PCINT5)</text>
<text x="177.6" y="121.4">17</text>
<text x="44.6" y="141.7">P4</text>
<text x="52.4" y="143.2">3</text>
<text x="52.4" y="140.5">4</text>
<text x="44.6" y="149.9">P1</text>
<text x="44.6" y="147.1">P2</text>
<text x="44.6" y="144.4">P3</text>
<text x="52.4" y="148.7">1</text>
<text x="52.4" y="145.9">2</text>
<text x="198.1" y="145.9">A1R</text>
<text x="207.6" y="147.1">A1R</text>
<text x="219.8" y="147.1">C1R</text>
<text x="78.8" y="159.5">1</text>
<text x="85.1" y="160.7">P1</text>
<text x="207.6" y="158">A2G</text>
<text x="219.7" y="158">C2G</text>
<text x="78.8" y="162.3">2</text>
<text x="78.8" y="165">3</text>
<text x="78.8" y="167.7">4</text>
<text x="85.1" y="163.5">P2</text>
<text x="85.1" y="166.2">P3</text>
<text x="85.1" y="168.9">P4</text>
<text x="207.6" y="168.9">A3B</text>
<text x="219.9" y="168.9">C3B</text>
</g>
</svg>
